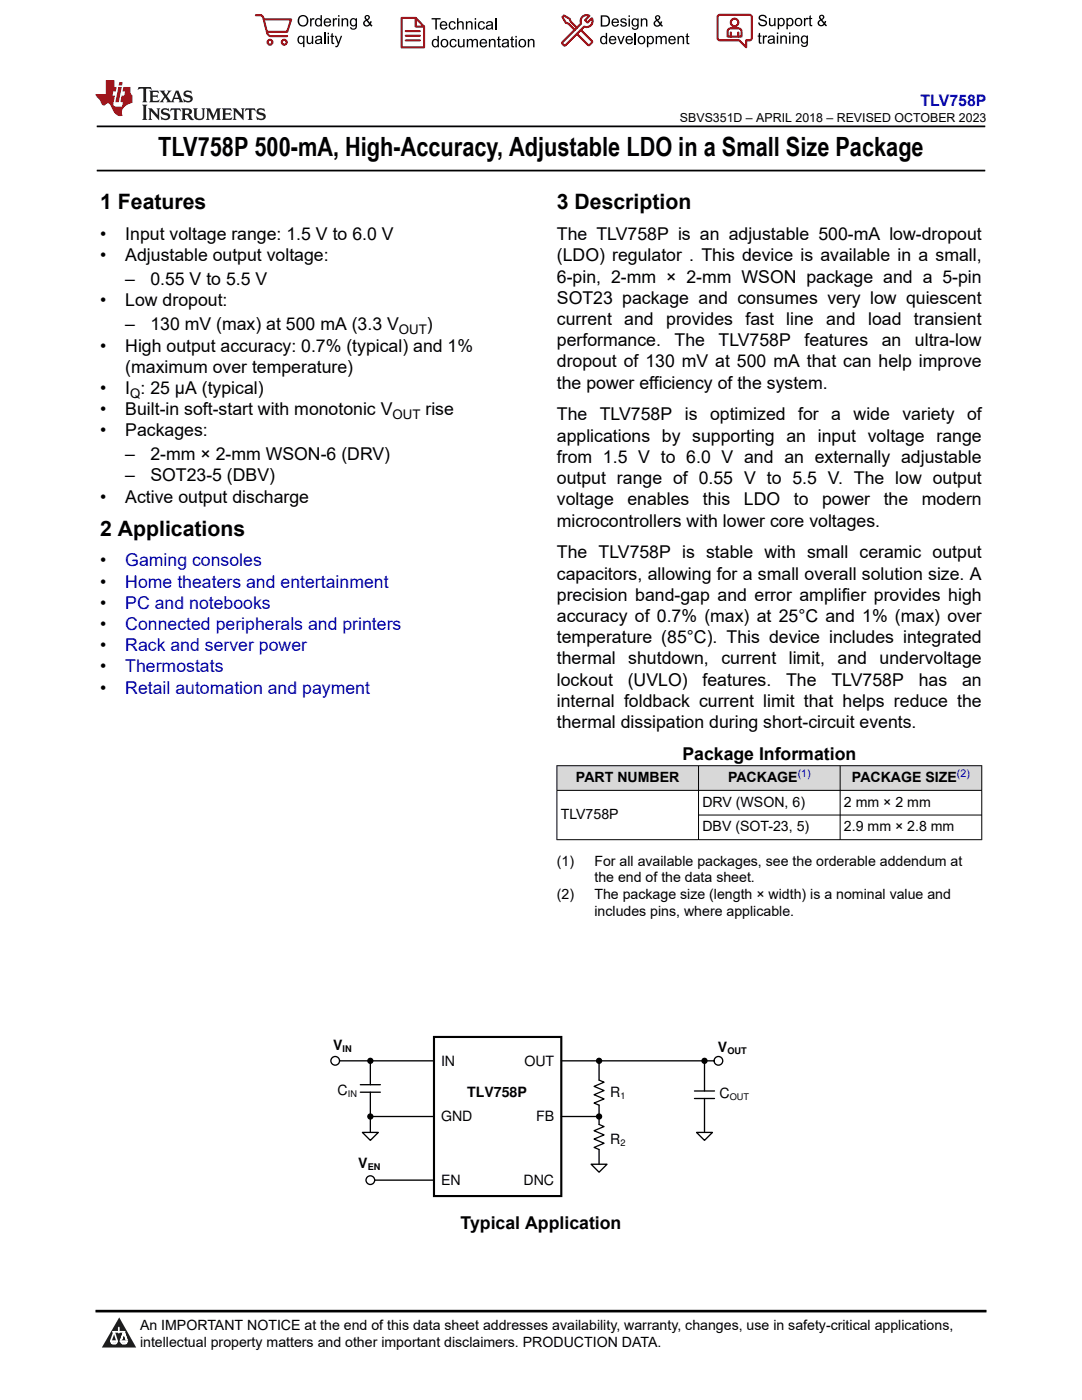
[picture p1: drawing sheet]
<svg xmlns="http://www.w3.org/2000/svg" width="216mm" height="279mm" viewBox="0 0 216 279" stroke-linecap="round" stroke-linejoin="round" font-family="sans-serif">
<path d="M19.3 25.2h177.3M19.3 34h177.3" fill="none" stroke="#000" stroke-width=".35"/>
<g fill="#d8d8d8">
<path d="M111.1 152.8h84.8v4.9h-84.8z" fill-rule="evenodd"/>
<path d="M111.2 152.9h28.1v4.8h-28.1z" fill-rule="evenodd"/>
<path d="M139.4 152.9h28.2v4.8h-28.2z" fill-rule="evenodd"/>
<path d="M167.7 152.9h28.1v4.8h-28.1z" fill-rule="evenodd"/>
</g>
<path d="M111.1 152.8h84.9M111.1 157.7h84.9M111.1 152.8v14.8M139.4 152.8v14.8M167.6 152.8v14.8M195.9 152.8v14.8M111.1 167.6h84.9M139.4 162.7h56.6" fill="none" stroke="#000" stroke-width=".2"/>
<path d="M86.6 206.9h25.4v31.8h-25.4z" fill="none" stroke="#000" stroke-width=".42"/>
<g fill="none" stroke="#000" stroke-width=".26">
<path d="M67.8 211.7h18.8M71.9 216.5h4M71.9 218h4M73.9 211.7v4.8M73.9 218v8"/>
<circle cx="66.9" cy="211.7" r=".87"/>
</g>
<path d="M72.3 226h3.2l-1.6 1.6z" fill="#fff"/>
<g fill="none" stroke="#000" stroke-width=".26">
<path d="M112 211.7h30.5M138.6 217.7h4M138.6 219.2h4M140.6 211.7v6M72.3 226h3.2l-1.6 1.6zM73.9 222.8h12.7"/>
<circle cx="143.4" cy="211.7" r=".86"/>
</g>
<g fill="#000">
<circle cx="73.9" cy="211.7" r=".5"/>
<circle cx="73.9" cy="222.8" r=".5"/>
</g>
<g fill="none" stroke="#000" stroke-width=".25">
<circle cx="73.9" cy="211.7" r=".5"/>
<circle cx="73.9" cy="222.8" r=".5"/>
</g>
<path d="M139 226h3.2l-1.6 1.6z" fill="#fff"/>
<g fill="none" stroke="#000" stroke-width=".26">
<path d="M119.5 211.7v3.9M140.6 219.2v6.8M74.8 235.5h11.8M119.5 220.6v3.8M139 226h3.2l-1.6 1.6z"/>
<circle cx="73.9" cy="235.5" r=".87"/>
</g>
<circle cx="140.6" cy="211.7" r=".5" fill="#000"/>
<g fill="none" stroke="#000" stroke-width=".25">
<path d="M119.5 215.6l1 .4-2 .8 2 .8-2 .9 2 .8-2 .8 1 .5M119.5 224.4l1 .4-2 .9 2 .8-2 .8 2 .9-2 .8 1 .4"/>
<circle cx="140.6" cy="211.7" r=".5"/>
</g>
<path d="M118 232.3h3.1l-1.6 1.6z" fill="#fff"/>
<path d="M112 222.8h7.5M118 232.3h3.1l-1.6 1.6zM119.5 229.4v2.9" fill="none" stroke="#000" stroke-width=".26"/>
<g fill="#000">
<circle cx="119.5" cy="211.7" r=".5"/>
<circle cx="119.5" cy="222.8" r=".5"/>
</g>
<g fill="none" stroke="#000" stroke-width=".25">
<circle cx="119.5" cy="211.7" r=".5"/>
<circle cx="119.5" cy="222.8" r=".5"/>
</g>
<path d="M0 0h215.9v23.8h-215.9z" fill-rule="evenodd" fill="#fff"/>
<path d="M27.7 17.4l-.2 .6 .5-.3h.6v.1v2.2l-.2 .4h1l-.2-.4v-2.2v-.1h.5l.5 .3-.1-.6zM29.8 18.1l.2 .4v1.5l-.2 .4h1.9l.1-.6a1.08 1.08 0 0 1-1.3 .2v-.7h.6l.4 .2v-.6l-.4 .2h-.6v-.6l.2-.1a1 1 0 0 1 1 .2l-.1-.5zM31.8 18.1l1 1.1-1 1.2h.9l-.2-.2 .4-.7 .5 .7-.2 .2h1.6l-.2-.2 .1-.4h1l.1 .4-.1 .2h.9l-.2-.3-.8-2h-.5l-1 2.2-.8-1.1 .9-1.1h-.8l.2 .2-.5 .7-.3-.7 .1-.2zM35.2 18.5l.4 1h-.8zM36.8 18.2a.65 .65 0 0 0-.2 .7 .65 .65 0 0 0 .6 .5l.7 .2 .1 .2a.79 .79 0 0 1-.7 .4 .79 .79 0 0 1-.7-.5l.1 .7 .2-.1a.93 .93 0 0 0 1.1 .1 .93 .93 0 0 0 .4-1 1.46 1.46 0 0 0-1.2-.6l-.1-.3a1.09 1.09 0 0 1 1.2 .2l-.2-.6-.1 .1-.6-.2zM28.4 20.9l.2 .4v2.3l-.2 .3h1l-.2-.3v-2.3l.2-.4zM29.6 21.6l.2 .4v1.6l-.2 .3h.8l-.3-.3v-1.4l1.7 1.8v-2l.2-.4h-.8l.2 .2 .1 1.1-1.2-1.3zM32.3 21.8a.65 .65 0 0 0-.2 .7 .65 .65 0 0 0 .7 .4l.6 .2 .1 .2a.79 .79 0 0 1-.7 .4 .79 .79 0 0 1-.7-.5l.1 .7 .2-.1a.93 .93 0 0 0 1.1 .1 .93 .93 0 0 0 .4-.9 1.46 1.46 0 0 0-1.2-.6l-.1-.4a1.09 1.09 0 0 1 1.2 .2l-.2-.6-.1 .1-.6-.1zM34.1 21.6l-.1 .7a.63 .63 0 0 1 .7-.4l.1 1.7-.3 .3h1l-.2-.3v-1.7a.66 .66 0 0 1 .8 .4l-.1-.7zM36.2 21.6l.2 .4v1.6l-.2 .3h.9l-.2-.2v-.7h.5l.1 .2a.79 .79 0 0 0 1.2 .6l-1-.9a.61 .61 0 0 0 .6-.6 .61 .61 0 0 0-.5-.6zM36.9 21.9h.2a.47 .47 0 0 1 .5 .1 .47 .47 0 0 1 .1 .5l-.2 .2h-.6zM38.5 21.6l.2 .2a2.27 2.27 0 0 0 .4 2 1.04 1.04 0 0 0 1.7-.7v-1.3l.2-.2h-.8l.2 .4v1.1a.6 .6 0 0 1-.6 .6 .6 .6 0 0 1-.6-.6v-1.1l.3-.4zM41.1 21.6l.2 .4v1.6l-.2 .3h.7l-.2-.3v-1.5l.9 1.9 .8-1.9v1.5l-.2 .3h1l-.3-.3v-1.6l.3-.4h-.8l-.7 1.5-.7-1.5zM44.3 21.6l.2 .4v1.6l-.2 .3h1.9l.1-.5a1.09 1.09 0 0 1-1.3 .1v-.6h.6l.4 .1v-.6l-.4 .2h-.6v-.6l.2-.1a1.01 1.01 0 0 1 1 .3l-.1-.6zM46.4 21.6l.3 .4v1.6l-.3 .3h.8l-.2-.3v-1.4l1.6 1.8v-2l.2-.4h-.7l.2 .2v1.1l-1.2-1.3zM49 21.6l-.1 .7a.63 .63 0 0 1 .8-.4v1.7l-.3 .3h1l-.2-.3v-1.7a.66 .66 0 0 1 .8 .4l-.1-.7zM51.4 21.8a.65 .65 0 0 0-.2 .7 .65 .65 0 0 0 .6 .4l.6 .2 .2 .2a.79 .79 0 0 1-.8 .4 .79 .79 0 0 1-.6-.5l.1 .7 .2-.1a.93 .93 0 0 0 1 .1 .93 .93 0 0 0 .5-.9 1.46 1.46 0 0 0-1.3-.6l-.1-.4a1.09 1.09 0 0 1 1.3 .2l-.2-.6-.2 .1-.5-.1z" fill="#231f20"/>
<path d="M21.1 16v2.8h-2.1l.1 .3 .9 1a.95 .95 0 0 0 .9 .9 .59 .59 0 0 1 .6-.4 .59 .59 0 0 1 .5 .4l.4 .8a1.59 1.59 0 0 0 2.1 1.3 1.61 1.61 0 0 1 1-2.2l1-.4-.1-1.5a1.59 1.59 0 0 1-.4-1.6h-1.4l-.2 .9h.5l-.1 .8h-.5l-.2 1v.2l.4 .1-.2 .9h-.6a.73 .73 0 0 1-1.1-.7l.3-1.5h-.5l.2-.8h.5l.2-.9h-.5v-1.4zM23.6 17.4l-.6 3h.7l.6-3zM23.8 16.4l-.1 .7h.7l.1-.7z" fill="#ed1c24"/>
<g fill="#000">
<path d="M59.4 4.2a1.12 1.12 0 0 1 2.2 0 1.12 1.12 0 0 1-2.2 0zM59.9 3.5a.89 .89 0 0 0-.1 1.1 .89 .89 0 0 0 1.1 .4 .88 .88 0 0 0 .3-1.3 .88 .88 0 0 0-1.3-.2z" fill-rule="evenodd"/>
<path d="M59.5 7.3l.5-.2 .5 .3v-.3h.3v2.3h-.3v-.8a.74 .74 0 0 1-1 0 .74 .74 0 0 1-.1-1zM59.8 7.5a.57 .57 0 0 0-.2 .7 .57 .57 0 0 0 .8 .2 .57 .57 0 0 0 .1-.7 .57 .57 0 0 0-.7-.2z" fill-rule="evenodd"/>
<path d="M61.9 3.6h.2v.3l.2-.2 .3-.1 .2 .1-.1 .3a.36 .36 0 0 0-.5 0 .36 .36 0 0 0 0 .4v.9h-.3z" fill-rule="evenodd"/>
<path d="M61.2 7.1h.3v.9a.41 .41 0 0 0 .4 .6 .41 .41 0 0 0 .3-.6v-.9h.3v1.7h-.2v-.3a.58 .58 0 0 1-.7 .3 .58 .58 0 0 1-.4-.6z" fill-rule="evenodd"/>
<path d="M63 3.8l.5-.2 .5 .2v-.8h.2v2.3h-.2v-.2a.75 .75 0 0 1-1-.1 .75 .75 0 0 1-.1-1zM63.2 4a.57 .57 0 0 0-.1 .7 .57 .57 0 0 0 .8 .2 .57 .57 0 0 0 .1-.7 .57 .57 0 0 0-.8-.2z" fill-rule="evenodd"/>
<path d="M63 7.3a.74 .74 0 0 1 1-.1 .74 .74 0 0 1 .3 .9v.7h-.3v-.2a.57 .57 0 0 1-.8 .2 .57 .57 0 0 1-.2-.8l1-.3a.41 .41 0 0 0-.4-.4 .41 .41 0 0 0-.4 .4l-.3-.1zM63.2 8.2a.35 .35 0 0 0 .2 .5 .35 .35 0 0 0 .5-.3l.1-.4z" fill-rule="evenodd"/>
<path d="M65.4 6.5h.3v.3h-.3zM65.4 7.1h.3v1.7h-.3z" fill-rule="evenodd"/>
<path d="M64.8 3.8a.76 .76 0 0 1 .9-.1 .76 .76 0 0 1 .4 .8h-1.2a.47 .47 0 0 0 .3 .6 .47 .47 0 0 0 .6-.4l.3 .1a.82 .82 0 0 1-1.3 .3 .82 .82 0 0 1 0-1.3zM65 4l-.1 .3h.9l-.3-.4z" fill-rule="evenodd"/>
<path d="M66.4 3.6h.3v.3l.1-.2 .4-.1 .1 .1-.1 .3a.36 .36 0 0 0-.4 0 .36 .36 0 0 0-.1 .4v.9h-.3z" fill-rule="evenodd"/>
<path d="M66.1 6.7l.3-.1v.5h.3v.3h-.3v.9l.1 .2h.2v.3a.41 .41 0 0 1-.4-.1 .41 .41 0 0 1-.2-.4v-.9h-.2v-.3h.2z" fill-rule="evenodd"/>
<path d="M66.8 7.1h.3l.4 1.4 .5-1.4h.3l-.6 1.7a.57 .57 0 0 1-.8 .6v-.3a.37 .37 0 0 0 .5-.3z" fill-rule="evenodd"/>
<path d="M67.5 3h.2v.3h-.2zM67.5 3.6h.2v1.7h-.2z" fill-rule="evenodd"/>
<path d="M68.2 3.6h.2v.3a.58 .58 0 0 1 .7-.3 .58 .58 0 0 1 .4 .7v1h-.3v-1a.4 .4 0 0 0-.4-.5 .4 .4 0 0 0-.4 .6v.9h-.2z" fill-rule="evenodd"/>
<path d="M70 3.8l.5-.2 .5 .2v-.2h.2v1.5a.71 .71 0 0 1-.5 .8 .71 .71 0 0 1-.8-.5h.2a.46 .46 0 0 0 .6 .3 .46 .46 0 0 0 .3-.6 .78 .78 0 0 1-1.1-.2 .78 .78 0 0 1 .1-1.1zM70.2 4a.53 .53 0 0 0-.1 .8 .53 .53 0 0 0 .8 0 .54 .54 0 0 0 0-.7 .54 .54 0 0 0-.7-.1z" fill-rule="evenodd"/>
<path d="M72.9 3.1a.53 .53 0 0 1 .8 .1 .53 .53 0 0 1-.3 .8l.4 .5 .1-.3 .3 .1-.2 .5 .3 .3-.2 .2-.3-.3a.71 .71 0 0 1-1.2 .1 .71 .71 0 0 1 .4-1.1l-.3-.5zM73 3.5a.3 .3 0 0 0 .6 0 .3 .3 0 0 0-.6 0zM72.9 4.3a.45 .45 0 0 0 0 .7 .45 .45 0 0 0 .7-.2l-.5-.6z" fill-rule="evenodd"/>
<path d="M86.1 3.6h1.8v.3h-.7v2h-.3v-2h-.8z" fill-rule="evenodd"/>
<path d="M86.3 8l.5-.2 .5 .2v-.8h.3v2.2h-.3v-.2a.76 .76 0 0 1-1 0 .76 .76 0 0 1-.1-1zM86.6 8.1a.58 .58 0 0 0-.2 .8 .58 .58 0 0 0 .8 .2 .58 .58 0 0 0 .1-.8 .58 .58 0 0 0-.7-.2z" fill-rule="evenodd"/>
<path d="M88.2 7.9a.81 .81 0 0 1 1.1 .2 .81 .81 0 0 1-.2 1.1 .81 .81 0 0 1-1.1-.1l-.1-.8zM88.3 8.1a.57 .57 0 0 0 0 .9 .57 .57 0 0 0 .8 0 .57 .57 0 0 0 0-.8 .57 .57 0 0 0-.8-.1z" fill-rule="evenodd"/>
<path d="M88 4.4a.77 .77 0 0 1 .9-.1 .77 .77 0 0 1 .4 .8h-1.3a.48 .48 0 0 0 .4 .6 .48 .48 0 0 0 .6-.3h.3a.83 .83 0 0 1-1.3 .4 .83 .83 0 0 1 0-1.4zM88.2 4.6l-.2 .3h1l-.3-.4z" fill-rule="evenodd"/>
<path d="M89.7 4.4a.7 .7 0 0 1 1.2 .3l-.2 .1a.45 .45 0 0 0-.6-.3 .45 .45 0 0 0-.3 .6 .45 .45 0 0 0 .3 .6 .45 .45 0 0 0 .6-.4h.3a.76 .76 0 0 1-1.1 .6 .76 .76 0 0 1-.3-1.1z" fill-rule="evenodd"/>
<path d="M89.9 8a.7 .7 0 0 1 1.2 .3h-.3a.45 .45 0 0 0-.5-.3 .45 .45 0 0 0-.3 .6 .45 .45 0 0 0 .3 .6 .45 .45 0 0 0 .6-.4l.2 .1a.76 .76 0 0 1-1 .5 .76 .76 0 0 1-.4-1.1z" fill-rule="evenodd"/>
<path d="M91.2 3.6h.3v.8a.59 .59 0 0 1 .7-.2 .59 .59 0 0 1 .3 .7v1h-.2v-1a.4 .4 0 0 0-.5-.4 .4 .4 0 0 0-.3 .5v.9h-.3z" fill-rule="evenodd"/>
<path d="M91.4 7.8h.2v.9a.41 .41 0 0 0 .5 .5 .41 .41 0 0 0 .3-.5v-.9h.3v1.6h-.3v-.2a.58 .58 0 0 1-.7 .3 .58 .58 0 0 1-.3-.7z" fill-rule="evenodd"/>
<path d="M93 4.2h.2v.3a.59 .59 0 0 1 .7-.3 .59 .59 0 0 1 .4 .7v1h-.3v-1a.41 .41 0 0 0-.4-.5 .41 .41 0 0 0-.4 .6v.9h-.2z" fill-rule="evenodd"/>
<path d="M93.1 7.8h.3v.2a.56 .56 0 0 1 1 0 .54 .54 0 0 1 .6-.2 .54 .54 0 0 1 .4 .5v1.1h-.3v-1a.34 .34 0 0 0-.3-.4 .34 .34 0 0 0-.4 .3v1.1h-.3v-1a.38 .38 0 0 0-.5-.4 .38 .38 0 0 0-.2 .6v.8h-.3z" fill-rule="evenodd"/>
<path d="M94.7 3.6h.3v.3h-.3zM94.7 4.2h.3v1.7h-.3z" fill-rule="evenodd"/>
<path d="M95.5 4.4a.7 .7 0 0 1 1.3 .3l-.3 .1a.45 .45 0 0 0-.6-.3 .45 .45 0 0 0-.3 .6 .45 .45 0 0 0 .3 .6 .45 .45 0 0 0 .6-.4h.3a.76 .76 0 0 1-1.1 .6 .76 .76 0 0 1-.3-1.1z" fill-rule="evenodd"/>
<path d="M95.9 8a.77 .77 0 0 1 .9-.2 .77 .77 0 0 1 .4 .9h-1.2a.48 .48 0 0 0 .3 .5 .48 .48 0 0 0 .6-.3h.3a.83 .83 0 0 1-1.3 .4 .83 .83 0 0 1 0-1.3zM96.1 8.1l-.1 .4h.9l-.2-.5z" fill-rule="evenodd"/>
<path d="M97.5 7.8h.3v.2a.59 .59 0 0 1 .7-.2 .59 .59 0 0 1 .4 .6v1h-.3v-1a.41 .41 0 0 0-.5-.4 .41 .41 0 0 0-.3 .5v.9h-.3z" fill-rule="evenodd"/>
<path d="M97.1 4.4a.74 .74 0 0 1 1-.1 .74 .74 0 0 1 .3 .9v.7h-.3v-.2a.59 .59 0 0 1-.8 .2 .59 .59 0 0 1-.3-.8l1.1-.3a.42 .42 0 0 0-.4-.4 .42 .42 0 0 0-.5 .4l-.2-.1zM97.3 5.3a.36 .36 0 0 0 .2 .5 .36 .36 0 0 0 .5-.2l.1-.5z" fill-rule="evenodd"/>
<path d="M99.4 7.4l.2-.2v.6h.3v.2h-.3v1l.1 .2h.2l.1 .2a.41 .41 0 0 1-.5 0 .41 .41 0 0 1-.1-.4v-1h-.2v-.2h.2z" fill-rule="evenodd"/>
<path d="M100.3 8a.74 .74 0 0 1 .9-.2 .74 .74 0 0 1 .3 .9l.1 .7h-.3v-.2a.59 .59 0 0 1-.8 .3 .59 .59 0 0 1-.3-.8l1-.3a.42 .42 0 0 0-.3-.4 .42 .42 0 0 0-.5 .3h-.3zM100.5 8.8a.36 .36 0 0 0 .1 .5 .36 .36 0 0 0 .5-.2l.2-.5z" fill-rule="evenodd"/>
<path d="M102 7.4l.3-.2v.6h.3v.2h-.3v1l.1 .2h.2v.2a.41 .41 0 0 1-.5 0 .41 .41 0 0 1-.1-.4v-1h-.2v-.2h.2z" fill-rule="evenodd"/>
<path d="M102.8 7.2h.3v.3h-.3zM102.8 7.8h.3v1.6h-.3z" fill-rule="evenodd"/>
<path d="M103.7 7.9a.81 .81 0 0 1 1.1 .2 .81 .81 0 0 1-.1 1.1 .81 .81 0 0 1-1.2-.1v-.8zM103.9 8.1a.57 .57 0 0 0-.1 .9 .57 .57 0 0 0 .8 0 .57 .57 0 0 0 0-.8 .57 .57 0 0 0-.7-.1z" fill-rule="evenodd"/>
<path d="M105.3 7.8h.3v.2a.59 .59 0 0 1 .7-.2 .59 .59 0 0 1 .4 .6v1h-.3v-1a.41 .41 0 0 0-.5-.4 .41 .41 0 0 0-.3 .5v.9h-.3z" fill-rule="evenodd"/>
<path d="M119.9 3.1h.7a1.12 1.12 0 0 1 1.1 1.1 1.12 1.12 0 0 1-1 1.1h-.8zM120.2 3.3v1.7h.4a.86 .86 0 0 0 .8-.8 .86 .86 0 0 0-.8-.9z" fill-rule="evenodd"/>
<path d="M119.9 7.4l.5-.3 .5 .3v-.8h.2v2.2h-.2v-.2a.75 .75 0 0 1-1 0 .75 .75 0 0 1-.1-1zM120.1 7.5a.57 .57 0 0 0-.1 .8 .57 .57 0 0 0 .8 .2 .57 .57 0 0 0 .1-.8 .57 .57 0 0 0-.8-.2z" fill-rule="evenodd"/>
<path d="M121.7 7.4a.76 .76 0 0 1 .9-.2 .76 .76 0 0 1 .4 .9h-1.2a.47 .47 0 0 0 .3 .5 .47 .47 0 0 0 .6-.3h.3a.82 .82 0 0 1-1.3 .4 .82 .82 0 0 1 0-1.3zM121.9 7.5l-.1 .3h.9l-.3-.4z" fill-rule="evenodd"/>
<path d="M122.2 3.9a.76 .76 0 0 1 .9-.2 .76 .76 0 0 1 .4 .9h-1.2a.47 .47 0 0 0 .4 .5 .47 .47 0 0 0 .5-.3h.3a.82 .82 0 0 1-1.3 .4 .82 .82 0 0 1 0-1.3zM122.5 4l-.2 .3h.9l-.2-.4z" fill-rule="evenodd"/>
<path d="M123.9 3.8a.71 .71 0 0 1 1.1 .3h-.2a.32 .32 0 0 0-.4-.3 .32 .32 0 0 0-.3 .4h.1a.75 .75 0 0 1 .9 .8 .72 .72 0 0 1-.7 .3 .72 .72 0 0 1-.7-.5h.3a.36 .36 0 0 0 .4 .4 .36 .36 0 0 0 .3-.5 .8 .8 0 0 1-.9-.7z" fill-rule="evenodd"/>
<path d="M123.2 7.2h.3l.4 1.3 .5-1.3h.3l-.7 1.6h-.2z" fill-rule="evenodd"/>
<path d="M125.4 3.1h.3v.3h-.3zM125.4 3.7h.3v1.6h-.3z" fill-rule="evenodd"/>
<path d="M125 7.4a.76 .76 0 0 1 .9-.2 .76 .76 0 0 1 .4 .9h-1.2a.47 .47 0 0 0 .3 .5 .47 .47 0 0 0 .6-.3h.3a.82 .82 0 0 1-1.3 .4 .82 .82 0 0 1 0-1.3zM125.2 7.5l-.1 .3h.9l-.2-.4z" fill-rule="evenodd"/>
<path d="M126.2 3.9l.5-.3 .5 .3v-.2h.2v1.4a.71 .71 0 0 1-.5 .8 .71 .71 0 0 1-.8-.5l.2 .1a.46 .46 0 0 0 .6 .2 .46 .46 0 0 0 .3-.6 .78 .78 0 0 1-1.1-.1 .78 .78 0 0 1 .1-1.1zM126.4 4a.53 .53 0 0 0-.1 .8 .53 .53 0 0 0 .8 0 .54 .54 0 0 0 0-.7 .54 .54 0 0 0-.7-.1z" fill-rule="evenodd"/>
<path d="M127.5 7.3a.8 .8 0 0 1 1.1 .2 .8 .8 0 0 1-.1 1.1 .8 .8 0 0 1-1.2-.1v-.8zM127.7 7.5a.56 .56 0 0 0-.1 .9 .56 .56 0 0 0 .8-.1 .56 .56 0 0 0 0-.7 .56 .56 0 0 0-.7-.1z" fill-rule="evenodd"/>
<path d="M127.9 3.7h.2v.2a.58 .58 0 0 1 .7-.2 .58 .58 0 0 1 .4 .6v1h-.3v-1a.4 .4 0 0 0-.4-.4 .4 .4 0 0 0-.4 .5v.9h-.2z" fill-rule="evenodd"/>
<path d="M129.1 7.2h.2v.2a.72 .72 0 0 1 1-.1 .72 .72 0 0 1 .2 1 .64 .64 0 0 1-.5 .5 .64 .64 0 0 1-.6-.2v.8h-.3zM129.5 7.5a.56 .56 0 0 0-.2 .8 .56 .56 0 0 0 .8 .2 .56 .56 0 0 0 .1-.8 .56 .56 0 0 0-.7-.2z" fill-rule="evenodd"/>
<path d="M130.8 7.2h.3v.2a.55 .55 0 0 1 .9 0 .53 .53 0 0 1 .6-.3 .53 .53 0 0 1 .4 .6v1.1h-.2v-1a.34 .34 0 0 0-.3-.4 .34 .34 0 0 0-.4 .3v1.1h-.3v-1a.37 .37 0 0 0-.5-.4 .37 .37 0 0 0-.2 .6v.8h-.3z" fill-rule="evenodd"/>
<path d="M130.8 3.2a.53 .53 0 0 1 .9 .1 .53 .53 0 0 1-.4 .8l.4 .5 .2-.4 .2 .1-.2 .5 .4 .3-.2 .3-.3-.4a.71 .71 0 0 1-1.2 .1 .71 .71 0 0 1 .3-1.1l-.2-.5zM130.9 3.6a.3 .3 0 0 0 .6 0 .3 .3 0 0 0-.6 0zM130.9 4.3a.45 .45 0 0 0 0 .7 .45 .45 0 0 0 .7-.2l-.5-.6z" fill-rule="evenodd"/>
<path d="M133.6 7.4a.76 .76 0 0 1 .9-.2 .76 .76 0 0 1 .3 .9h-1.2a.47 .47 0 0 0 .4 .5 .47 .47 0 0 0 .6-.3h.2a.82 .82 0 0 1-1.2 .4 .82 .82 0 0 1 0-1.3zM133.8 7.5l-.2 .3h1l-.3-.4z" fill-rule="evenodd"/>
<path d="M135.2 7.2h.2v.2a.58 .58 0 0 1 .7-.2 .58 .58 0 0 1 .4 .6v1h-.3v-1a.4 .4 0 0 0-.4-.4 .4 .4 0 0 0-.3 .5v.9h-.3z" fill-rule="evenodd"/>
<path d="M137 6.8l.3-.2v.6h.2v.2h-.2v1v.2h.2l.1 .2a.41 .41 0 0 1-.5 0 .41 .41 0 0 1-.1-.5v-.9h-.2v-.2h.2z" fill-rule="evenodd"/>
<path d="M151.6 3.1a.88 .88 0 0 1 1.4 .5h-.3a.49 .49 0 0 0-.5-.5 .49 .49 0 0 0-.5 .6l.1 .1a1.06 1.06 0 0 1 1.2 1 .95 .95 0 0 1-.9 .4 .95 .95 0 0 1-.8-.7h.3a.58 .58 0 0 0 .6 .5 .58 .58 0 0 0 .5-.6l-.2-.1a.95 .95 0 0 1-1.1-.9z" fill-rule="evenodd"/>
<path d="M151.4 6.7l.3-.2v.6h.2v.2h-.2v1v.2h.2l.1 .2a.41 .41 0 0 1-.5 0 .41 .41 0 0 1-.1-.5v-.9h-.2v-.2h.2z" fill-rule="evenodd"/>
<path d="M152.2 7.1h.3v.2l.1-.2h.4h.1l-.1 .3a.36 .36 0 0 0-.4 0 .36 .36 0 0 0-.1 .5v.8h-.3z" fill-rule="evenodd"/>
<path d="M153.3 7.3a.74 .74 0 0 1 1-.2 .74 .74 0 0 1 .3 .9l.1 .7h-.3l-.1-.2a.57 .57 0 0 1-.8 .3 .57 .57 0 0 1-.1-.9l.9-.2a.41 .41 0 0 0-.4-.4 .41 .41 0 0 0-.4 .3h-.3zM153.5 8.1a.35 .35 0 0 0 .2 .5 .35 .35 0 0 0 .5-.2l.1-.5z" fill-rule="evenodd"/>
<path d="M153.4 3.6h.3v.9a.41 .41 0 0 0 .4 .5 .41 .41 0 0 0 .4-.5v-.9h.2v1.6h-.2v-.2a.58 .58 0 0 1-.7 .2 .58 .58 0 0 1-.4-.6z" fill-rule="evenodd"/>
<path d="M155 6.5h.3v.3h-.3zM155 7.1h.3v1.6h-.3z" fill-rule="evenodd"/>
<path d="M155.2 3.6h.2v.2a.72 .72 0 0 1 1-.1 .72 .72 0 0 1 .2 1 .64 .64 0 0 1-.5 .5 .64 .64 0 0 1-.6-.2v.8h-.3zM155.6 3.9a.56 .56 0 0 0-.2 .8 .56 .56 0 0 0 .8 .2 .56 .56 0 0 0 .1-.8 .56 .56 0 0 0-.7-.2z" fill-rule="evenodd"/>
<path d="M155.7 7.1h.3v.2a.58 .58 0 0 1 .7-.2 .58 .58 0 0 1 .3 .6v1h-.3v-1a.4 .4 0 0 0-.4-.4 .4 .4 0 0 0-.3 .5v.9h-.3z" fill-rule="evenodd"/>
<path d="M156.9 3.6h.3v.2a.72 .72 0 0 1 .9-.1 .72 .72 0 0 1 .2 1 .64 .64 0 0 1-.4 .5 .64 .64 0 0 1-.7-.2v.8h-.3zM157.3 3.9a.56 .56 0 0 0-.1 .8 .56 .56 0 0 0 .7 .2 .56 .56 0 0 0 .2-.8 .56 .56 0 0 0-.8-.2z" fill-rule="evenodd"/>
<path d="M157.4 6.5h.3v.3h-.3zM157.4 7.1h.3v1.6h-.3z" fill-rule="evenodd"/>
<path d="M158.1 7.1h.3v.2a.58 .58 0 0 1 .7-.2 .58 .58 0 0 1 .4 .6v1h-.3v-1a.4 .4 0 0 0-.5-.4 .4 .4 0 0 0-.3 .5v.9h-.3z" fill-rule="evenodd"/>
<path d="M158.8 3.7a.8 .8 0 0 1 1.1 .2 .8 .8 0 0 1-.1 1.1 .8 .8 0 0 1-1.1-.1l-.1-.8zM159 3.9a.56 .56 0 0 0-.1 .9 .56 .56 0 0 0 .9 0 .56 .56 0 0 0-.1-.8 .56 .56 0 0 0-.7-.1z" fill-rule="evenodd"/>
<path d="M160 7.3l.5-.2 .5 .2v-.2h.2v1.4a.71 .71 0 0 1-.5 .9 .71 .71 0 0 1-.9-.5h.3a.46 .46 0 0 0 .6 .2 .46 .46 0 0 0 .2-.6 .78 .78 0 0 1-1-.1 .78 .78 0 0 1 .1-1.1zM160.2 7.4a.53 .53 0 0 0-.1 .8 .53 .53 0 0 0 .8 0 .54 .54 0 0 0 0-.7 .54 .54 0 0 0-.7-.1z" fill-rule="evenodd"/>
<path d="M160.4 3.6h.3v.2l.1-.2h.4h.1l-.1 .3a.36 .36 0 0 0-.4 0 .36 .36 0 0 0-.1 .5v.8h-.3z" fill-rule="evenodd"/>
<path d="M161.5 3.2l.3-.2v.6h.3v.2h-.3v1v.2h.3v.2a.41 .41 0 0 1-.5 0 .41 .41 0 0 1-.1-.5v-.9h-.2v-.2h.2z" fill-rule="evenodd"/>
<path d="M163.6 3.1a.53 .53 0 0 1 .8 .1 .53 .53 0 0 1-.3 .8l.4 .5 .1-.3h.3l-.2 .5 .3 .3-.2 .3-.3-.3a.71 .71 0 0 1-1.2 .1 .71 .71 0 0 1 .4-1.2l-.3-.5zM163.7 3.5a.3 .3 0 0 0 .5 0 .3 .3 0 0 0-.5 0zM163.6 4.2a.45 .45 0 0 0 0 .8 .45 .45 0 0 0 .7-.3l-.5-.6z" fill-rule="evenodd"/>
</g>
<path d="M64.8 6.5v2.3M98.9 3.6v2.3M126.8 6.6v2.2" fill="none" stroke="#000" stroke-width=".28"/>
<g fill="none" stroke="#de0000" stroke-width=".42">
<path d="M51.1 3l1 .1a1.4 1.4 0 0 1 .6 1.2l.7 2.5a.95 .95 0 0 0 1.1 .4h2.8M52.7 3.9h5.4l-.8 2.4h-4M80.1 3.6h2.8v1.7h1.7v4.2h-4.5zM81 7.1h2.8M81 6.2h2.8M81 8.1h2.8M82.9 3.6l1.7 1.7M115.1 5.5l-1.3-1.2-.1-.5-1.2-.7-.3 .3 .7 1.1 .5 .2 1.3 1.3M115.9 6l2.2 2.2v.3l-.5 .5h-.3l-2.2-2.2zM115.9 6l.7-.7a1.19 1.19 0 0 0 1.3-.3 1.19 1.19 0 0 0 .2-1.4l-.9 .9-.4-.5 .8-.8a1.19 1.19 0 0 0-1.4 .1 1.19 1.19 0 0 0-.2 1.4l-3.8 3.7v.3l.3 .3h.3l2.3-2.2M143.2 3.2l.4-.2h6l.4 .2v4.4l-.2 .4-.9 .1v1.3l-1.4-1.3h-3.9l-.4-.3zM145.4 5.8l.4-.1h1.6a.61 .61 0 0 1 .6 .6v1h-2.8v-1z"/>
<path d="M145.8 6.5v.8M147.3 6.5v.8"/>
<circle cx="53.9" cy="8.4" r=".49"/>
<circle cx="56.7" cy="8.4" r=".49"/>
<circle cx="146.6" cy="4.5" r=".75"/>
</g>
<path d="M0 261.4h215.9v18h-215.9z" fill-rule="evenodd" fill="#fff"/>
<path d="M23.8 262.9l3.4 6h-6.9z" fill="#231f20"/>
<path d="M22.1 267.7h1.3l-.4 .5h-.3a.55 .55 0 0 1-.6-.5z" fill-rule="evenodd" fill="#fff"/>
<path d="M22.1 267.7h1.3l-.4 .5h-.3a.55 .55 0 0 1-.6-.5z" fill="none" stroke="#231f20" stroke-width=".34"/>
<path d="M22.1 267.7h1.3l-.4 .5h-.5zM22.6 265.8h.1M22.6 265.8h2.3zM23.7 265.9h.1M23.7 264.9v1zM24 267.7h.1" fill="none" stroke="#fff" stroke-width=".34"/>
<path d="M24.7 265.8l-.7 1.9z" fill="#fff"/>
<path d="M24.7 265.8l-.7 1.9z" fill="none" stroke="#fff" stroke-width=".34"/>
<path d="M24.7 265.8l.7 1.9z" fill="#fff"/>
<path d="M22.8 265.8l-.7 1.9zM22.8 265.8l.6 1.9zM24.7 265.8l.7 1.9zM25.3 267.7h.1" fill="none" stroke="#fff" stroke-width=".34"/>
<path d="M24.1 267.7h1.3a.65 .65 0 0 1-.6 .5 .65 .65 0 0 1-.7-.5z" fill-rule="evenodd" fill="#fff"/>
<path d="M24.1 267.7h1.3a.65 .65 0 0 1-.6 .5 .65 .65 0 0 1-.7-.5z" fill="none" stroke="#231f20" stroke-width=".34"/>
<path d="M24 267.7h.1M24.1 267.7h1.3l-.4 .5h-.5z" fill="none" stroke="#fff" stroke-width=".34"/>
<path d="M19 261.7h177.8" fill="none" stroke="#000" stroke-width=".53"/>
<text font-size="5.3" x="31.6" y="31.2">TLV758P 500-mA, High-Accuracy, Adjustable LDO in a Small Size Package</text>
<g font-size="4.2">
<text x="20" y="41.8">1 Features</text>
<text x="111.1" y="41.8">3 Description</text>
<text x="20" y="106.9">2 Applications</text>
</g>
<g font-size="3.5">
<text x="20" y="47.9">•</text>
<text x="25" y="47.9">Input voltage range: 1.5 V to 6.0 V</text>
<text x="111.1" y="47.9">The TLV758P is an adjustable 500-mA low-dropout</text>
<text x="20" y="52.2">•</text>
<text x="25" y="52.2">Adjustable output voltage:</text>
<text x="111.1" y="52.2">(LDO) regulator . This device is available in a small,</text>
<text x="25" y="56.9">–</text>
<text x="30" y="56.9">0.55 V to 5.5 V</text>
<text x="111.1" y="56.4">6-pin, 2-mm × 2-mm WSON package and a 5-pin</text>
<text x="20" y="61.2">•</text>
<text x="25" y="61.2">Low dropout:</text>
<text x="25" y="65.9">–</text>
<text x="30" y="65.9">130 mV (max) at 500 mA (3.3 V</text>
<text x="85.2" y="65.9">)</text>
<text x="111.1" y="60.6">SOT23 package and consumes very low quiescent</text>
<text x="111.1" y="64.9">current</text>
<text x="124.6" y="64.9">and</text>
<text x="132.9" y="64.9">provides</text>
<text x="148.7" y="64.9">fast</text>
<text x="156.9" y="64.9">line</text>
<text x="164.9" y="64.9">and</text>
<text x="173.2" y="64.9">load</text>
<text x="182.4" y="64.9">transient</text>
<text x="20" y="70.2">•</text>
<text x="25" y="70.2">High output accuracy: 0.7% (typical) and 1%</text>
<text x="111.1" y="69.1">performance.</text>
<text x="134.6" y="69.1">The</text>
<text x="143.4" y="69.1">TLV758P</text>
<text x="160.5" y="69.1">features</text>
<text x="176" y="69.1">an</text>
<text x="182.6" y="69.1">ultra-low</text>
<text x="25" y="74.4">(maximum over temperature)</text>
<text x="111.1" y="77.6">the power efficiency of the system.</text>
<text x="111.1" y="73.3">dropout of 130 mV at 500 mA that can help improve</text>
<text x="20" y="78.6">•</text>
<text x="20" y="82.9">•</text>
<text x="25" y="82.9">Built-in soft-start with monotonic V</text>
<text x="25" y="78.6">I : 25 μA (typical)</text>
<text x="84.9" y="82.9">rise</text>
<text x="111.1" y="83.9">The</text>
<text x="119.7" y="83.9">TLV758P</text>
<text x="136.6" y="83.9">is</text>
<text x="141.7" y="83.9">optimized</text>
<text x="159.3" y="83.9">for a</text>
<text x="170.3" y="83.9">wide</text>
<text x="180.1" y="83.9">variety</text>
<text x="193" y="83.9">of</text>
<text x="20" y="87.1">•</text>
<text x="25" y="87.1">Packages:</text>
<text x="111.1" y="88.2">applications by supporting an input voltage range</text>
<text x="25" y="91.9">–</text>
<text x="30" y="91.9">2-mm × 2-mm WSON-6 (DRV)</text>
<text x="111.1" y="92.4">from 1.5 V to 6.0 V and an externally adjustable</text>
<text x="20" y="100.3">•</text>
<text x="25" y="96.1">–</text>
<text x="25" y="100.3">Active output discharge</text>
<text x="30" y="96.1">SOT23-5 (DBV)</text>
<text x="111.1" y="100.9">voltage</text>
<text x="111.1" y="96.6">output range of 0.55 V to 5.5 V. The low output</text>
<text x="125.2" y="100.9">enables</text>
<text x="140.2" y="100.9">this</text>
<text x="148.4" y="100.9">LDO</text>
<text x="158.4" y="100.9">to</text>
<text x="164" y="100.9">power</text>
<text x="176.3" y="100.9">the</text>
<text x="183.9" y="100.9">modern</text>
<text x="111.1" y="105.1">microcontrollers with lower core voltages.</text>
<text x="20" y="113">•</text>
<text x="111.1" y="111.4">The TLV758P is stable with small ceramic output</text>
<text x="20" y="117.3">•</text>
<text x="111.1" y="115.7">capacitors, allowing for a small overall solution size. A</text>
<text x="111.1" y="119.9">precision band-gap and error amplifier provides high</text>
<text x="20" y="121.5">•</text>
<text x="20" y="125.7">•</text>
<text x="111.1" y="124.1">accuracy of 0.7% (max) at 25°C and 1% (max) over</text>
<text x="20" y="130">•</text>
<text x="111.1" y="128.4">temperature (85°C). This device includes integrated</text>
<text x="20" y="134.2">•</text>
<text x="111.1" y="136.8">lockout</text>
<text x="111.1" y="132.6">thermal</text>
<text x="125.3" y="136.8">(UVLO)</text>
<text x="125.4" y="132.6">shutdown,</text>
<text x="140.2" y="136.8">features.</text>
<text x="143.9" y="132.6">current</text>
<text x="156.9" y="136.8">The</text>
<text x="157.4" y="132.6">limit,</text>
<text x="165.9" y="136.8">TLV758P</text>
<text x="167.1" y="132.6">and</text>
<text x="175.5" y="132.6">undervoltage</text>
<text x="183.3" y="136.8">has</text>
<text x="192" y="136.8">an</text>
<text x="20" y="138.4">•</text>
<text x="111.1" y="141.1">internal foldback current limit that helps reduce the</text>
<text x="111.1" y="145.3">thermal dissipation during short-circuit events.</text>
<text x="136.2" y="151.7">Package Information</text>
<text x="91.9" y="245.3">Typical Application</text>
</g>
<g font-size="3.5" fill="#00f">
<text x="25" y="113">Gaming consoles</text>
<text x="25" y="117.3">Home theaters and entertainment</text>
<text x="25" y="121.5">PC and notebooks</text>
<text x="25" y="125.7">Connected peripherals and printers</text>
<text x="25" y="130">Rack and server power</text>
<text x="25" y="134.2">Thermostats</text>
<text x="25" y="138.4">Retail automation and payment</text>
</g>
<text font-size="3.2" fill="#00f" x="183.7" y="21.1">TLV758P</text>
<g font-size="2.8">
<text x="114.9" y="156.1">PART NUMBER</text>
<text x="140.2" y="161">DRV (WSON, 6)</text>
<text x="145.3" y="156.1">PACKAGE</text>
<text x="168.4" y="161">2 mm × 2 mm</text>
<text x="170" y="156.1">PACKAGE SIZE</text>
<text x="111.9" y="163.5">TLV758P</text>
<text x="140.2" y="165.9">DBV (SOT-23, 5)</text>
<text x="168.4" y="165.9">2.9 mm × 2.8 mm</text>
<text x="111.1" y="172.7">(1)</text>
<text x="118.6" y="172.7">For all available packages, see the orderable addendum at</text>
<text x="111.1" y="179.5">(2)</text>
<text x="118.6" y="176.1">the end of the data sheet.</text>
<text x="118.6" y="179.5">The package size (length × width) is a nominal value and</text>
<text x="118.6" y="182.9">includes pins, where applicable.</text>
<text x="66.5" y="209.6">V</text>
<text x="143.3" y="210">V</text>
<text x="88" y="212.7">IN</text>
<text x="104.6" y="212.7">OUT</text>
<text x="67.4" y="218.5">C</text>
<text x="93.2" y="218.9">TLV758P</text>
<text x="121.7" y="218.9">R</text>
<text x="143.6" y="219.1">C</text>
<text x="88" y="223.7">GND</text>
<text x="107" y="223.7">FB</text>
<text x="71.5" y="233.2">V</text>
<text x="121.7" y="228.3">R</text>
<text x="88" y="236.5">EN</text>
<text x="104.5" y="236.5">DNC</text>
<text x="27.9" y="265.5">An IMPORTANT NOTICE at the end of this data sheet addresses availability, warranty, changes, use in safety-critical applications,</text>
<text x="27.9" y="268.9">intellectual property matters and other important disclaimers. PRODUCTION DATA.</text>
</g>
<g font-size="2.6">
<text x="79.6" y="66.6">OUT</text>
<text x="26" y="79.3">Q</text>
<text x="78.3" y="83.6">OUT</text>
</g>
<text font-size="2.5" x="135.7" y="24.3">SBVS351D – APRIL 2018 – REVISED OCTOBER 2023</text>
<g font-size="2.1" fill="#00f">
<text x="159.2" y="155.1">(1)</text>
<text x="191" y="155.1">(2)</text>
</g>
<g font-size="1.8">
<text x="68.4" y="209.9">IN</text>
<text x="145.1" y="210.4">OUT</text>
<text x="69.4" y="218.9">IN</text>
<text x="123.8" y="219.3">1</text>
<text x="145.6" y="219.5">OUT</text>
<text x="73.4" y="233.6">EN</text>
<text x="123.8" y="228.6">2</text>
</g>
</svg>
